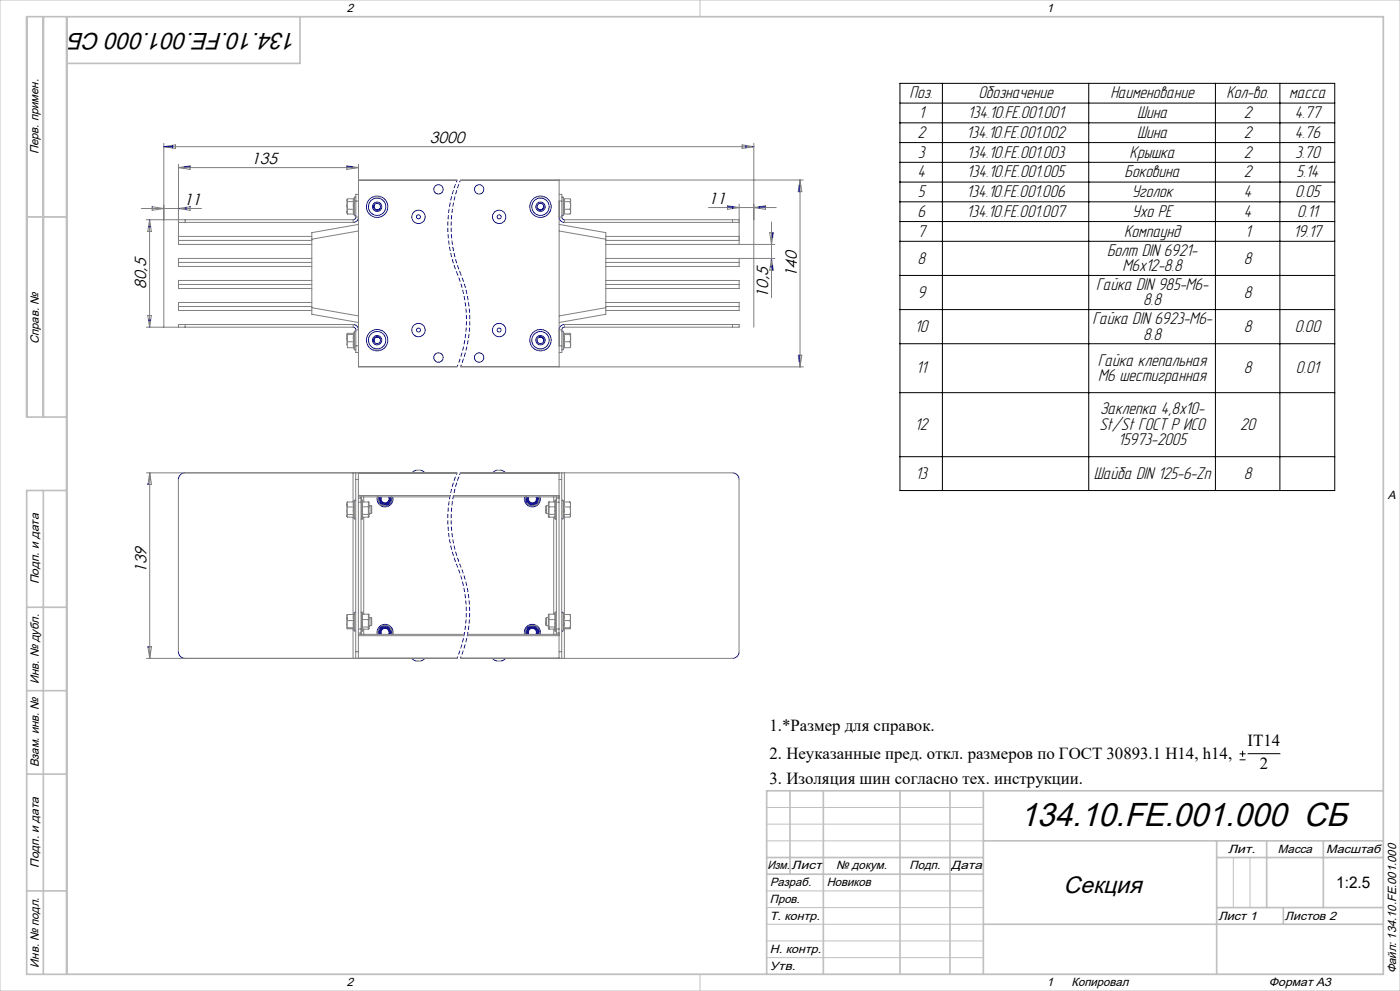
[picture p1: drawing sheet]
<svg xmlns="http://www.w3.org/2000/svg" width="420mm" height="297mm" viewBox="0 0 420 297" stroke-linecap="round" stroke-linejoin="round" font-family="sans-serif">
<g fill="none" stroke="#000" stroke-width=".3">
<path d="M270 25h130.4v122h-130.4zM270 36.8h130.4M270 30.9h130.4M282.7 25v122M326.6 25v122M364.6 25v122M384 25v122M270 42.7h130.4M270 48.6h130.4M270 54.6h130.4M270 60.5h130.4M270 66.4h130.4"/>
<path d="M270 72.3h130.4M270 82.6h130.4M270 92.8h130.4M270 103h130.4M270 117.7h130.4M270 136.9h130.4M371.9 227.7h1.8M371.9 225.9h1.8M372.8 225v1.8M374.3 225.9h9.8"/>
</g>
<g fill="none" stroke="#808080" stroke-width=".3">
<path d="M49.1 43v55.1M49.1 44l3.5-.6v1.1zM49.1 44h177M53.5 50.2l3.5-.5v1.1zM53.5 49.2v24.1h40M53.5 50.2h54M104 49.7l3.5 .5-3.5 .6zM104.2 59.7l-.1 4.2 .2 .2M106.1 59.6v.8M106.1 59.6h-1.8l-.2 .4 .2 .4M106.2 59.5l-.1 .1M107.5 49.2v60.8h29.6"/>
<path d="M107.5 54h29.6M107.5 58.3h-.8v6.8h.8M111.9 59h2.5M138.1 54h29.6M138.1 54h102.9M160.9 59h2.5M167.7 58.3h.8v6.8h-.8M167.7 54v56M169.1 59.5l.1 .1M169.2 59.6v.8M169.2 59.6h1.8l.2 .4-.2 .4M171.1 59.7l.1 4.2-.2 .2"/>
<path d="M222.6 43.4l3.5 .6-3.5 .5zM226.1 43v55.1M240 54l.5 3.5h-1zM240 54v56M42.4 62.5h18.1M43.9 65.9h62v.8h-52.4M44.9 65.9l.5 3.5h-1.1zM44.9 65.9v32.2M45.6 62l3.5 .5-3.5 .5zM53.5 62.5l3.5-.5v1zM53.5 70.9h40M53.5 78.7h40"/>
<path d="M53.5 72.1h40M55.5 65.9v.8M93.5 77.5h-40v2.4h40M104.3 60.4l-.2 1.2 .2 1.1M104.3 62.7l-.2 .7 .2 .7M104.3 62.7h1.8M104.3 60.4h1.8M104.3 64.1h1.8M106.1 62.7l.1 .1M106.1 60.4v2.3M106.1 62.7v1.4M106.2 62.8v1.5l-.1-.2"/>
<path d="M106.2 60.3v2.5M106.2 60.3l.1-1.1v5.4l-.1-.4M106.2 60.3l-.1 .1M106.7 60.3h.8M107.5 69.2l-14 2.5M107.5 67.3l-14 2.4v24.5l14 2.5M167.7 69.2l14 2.5M167.7 67.3l14 2.4v24.5l-14 2.5M167.7 60.3h.8M169.1 60.3l.1-.4-.2-.7v5.4l.1-.4M169.1 60.3v2.5M169.1 62.8v1.5l.1-.2"/>
<path d="M169.1 60.3l.1 .1M169.2 60.4v2.3M169.2 62.7l-.1 .1M169.2 62.7v1.4M169.2 62.7h1.8M169.2 60.4h1.8M169.2 64.1h1.8M171 60.4l.2 1.2-.2 1.1M171 62.7l.2 .7-.2 .7M181.7 70.9h40M181.7 78.7h40M181.7 72.1h40"/>
<path d="M212.5 62.2h20.4M218.2 61.7l3.5 .5-3.5 .5zM219.7 65.9v.8M221.7 77.5v2.4h-40M221.7 65.9h-52.4v.8h52.4M221.7 61.2v12.1M226.1 62.2l3.5-.5v1zM230.9 69.8h1.1l-.5 3.5zM231.5 77.5l.5 3.5h-1.1zM231.5 66.5v22.7M232.5 73.3h-50.8M232.5 77.5h-50.8"/>
<path d="M44.3 94.6h1.1l-.5 3.5zM53.5 98.1v-.8h52.4v.8h-62M53.5 85.3h40M53.5 91.9h40M55.5 97.3v.8M93.5 84.1h-40v2.4h40M93.5 90.7h-40v2.4h40M93.5 92.2l14 2.5M104.3 99.9l-.2 .2M104.3 99.9h1.8M104.3 99.9l-.2 .9M106.1 99.9v.4"/>
<path d="M106.1 99.9l.2-.5v5.4l-.2-.6M106.1 99.9h.1M106.1 99.9l.1 .3M107.5 98.9h-.8v6.8h.8M167.7 98.9h.8v6.8h-.8M169.2 99.9l-.1 .3M169.2 99.9l-.2-.5v5.4l.1-.5M169.2 99.9v.4M169.2 99.9h1.8l.2 .2M169.3 97.3h52.4v.8h-52.4zM181.7 84.1h40v2.4h-40M181.7 90.7h40v2.4h-40"/>
<path d="M181.7 92.2l-14 2.5M181.7 85.3h40M181.7 91.9h40M219.7 97.3v.8M104.1 100.1l.2 .2M104.1 100.1v3.2M104.1 103.3l.2 .9h1.8M104.1 100v.1M104.3 100.3l-.2 1 .2 1.1M104.3 102.4l-.2 .9M104.3 102.4h1.8M104.3 100.3h1.8"/>
<path d="M106.1 102.4h.1M106.1 100.3v2.1M106.1 102.4v1.8M106.2 102.4v1.9l-.1-.1M106.2 100.2v2.2M106.2 100.2l-.1 .1M106.7 103.7h.8M107.5 109.9h29.7M111.9 104.9h2.5M138.2 109.9h29.5M160.9 104.9h2.5M161.6 101.2l-.3 .3"/>
<path d="M167.7 103.7h.8M169.1 100.2v2.2M169.1 102.4v1.9M169.1 100.2l.1 .1M169.2 100.3v2.1M169.2 102.4h-.1M169.2 102.4v1.8M169.2 102.4h1.8M169.2 100.3h1.8M169.2 104.2h1.8M169.2 104.2l-.1 .1M171 100.3l.2 1-.2 1.1"/>
<path d="M171 102.4l.2 .9-.2 .9M171.2 100.1l-.2 .2M171.2 104l-.2 .2M171.2 100.1v4M171.2 104.1h.1M239.5 106.5h1l-.5 3.5zM241 110h-102.9M44.9 141.7l.6 3.5h-1.1zM44.9 141.7v55.6M53.5 143.7v51.6M104.3 150.4l-.2 .8 .2 .7M104.3 151.9l-.2 1.2 .2 1.1"/>
<path d="M104.3 154.2l-.2 .4 .2 .4h1.7M104.3 150.4h1.7M104.3 154.2h1.7M104.3 151.9h1.7M104.3 150.4l-.2 .3 .1 4.2M105.9 141.7v8.7M105.9 155v29.2M106 150.4l.2-.1v1.6M106 150.4v1.5M106 154.2l.2 .1M106 151.9v2.3M106 155l.2 .1"/>
<path d="M106 154.2v.8M106.2 150.4l.1-.4v5.4l-.2-.7 .1-.4M106.2 151.9v2.4M106.2 151.9h-.2M106.7 143.7h.8M106.7 141.7v55.6M107.5 141.7v55.6M107.5 149.3h.8M107.5 150.5h.8M107.5 141.8h29.6M107.5 148.5h27.5M107.5 148.9h27.5"/>
<path d="M108.3 149.9h.3v5.7h-.3M108.3 148.9v41.2M108.8 151.9h1.9M108.8 150.4h1.7M108.8 155h1.7M108.8 150v5.4M109.1 148.9v1.5M109.1 155v29.1M110.5 150.4v4.6M110.5 150.4l.2 .2v4.3l-.2 .1M110.7 151.5h.6M110.7 153.9h.6"/>
<path d="M110.7 154.1l-1.9 .1M111.3 151.5l.2 .2v2l-.2 .2M111.3 151.5v2.4M117.4 148.9l.4 1-1.5 1.8-2.3-.4-.8-2.2 .2-.2M124.9 140.9h1.2M136 148.9h31.7M136 148.5h31.7M137.1 141.7h-93.2M138.1 141.8h29.6M138.1 141.7h81.6M149.1 140.9h1.2M157.8 148.9l-.4 1 1.6 1.8 2.2-.4 .8-2.2-.2-.2"/>
<path d="M163.9 151.5h.6M163.9 153.9h.6M163.9 151.5l-.2 .2v2l.2 .2M163.9 151.5v2.4M164.5 154.1l2 .1M164.7 150.4v4.6M164.7 150.4l-.2 .2v4.3l.2 .1M164.7 150.4h1.8M164.7 155h1.8M166.1 148.9v1.5M166.1 155v29.1M166.5 150v5.4"/>
<path d="M166.5 151.9h-2M166.9 149.9h-.3v5.7h.3M166.9 149.3h.8M166.9 150.5h.8M166.9 148.9v41.2M167.7 141.7v55.6M167.7 143.7h.8M168.5 141.7v55.6M169 151.9v2.4M169 151.9h.2M169.1 150.4l-.2-.4v5.4l.1-1.1M169.2 150.4v1.5"/>
<path d="M169.2 151.9v2.3M169.2 154.2l-.2 .1M169.2 154.2v.8M169.2 155l-.1 .1M169.2 150.4l-.2-.1v1.6M169.2 150.4h1.8M169.2 154.2h1.8M169.2 151.9h1.8M169.3 141.7v8.7M169.3 155v29.2M171 151.9l.2 1.2-.2 1.1M171 150.4l.2 .8-.2 .7"/>
<path d="M171 154.2l.2 .4-.2 .4h-1.8M171 150.4l.2 .3-.1 4.2M221.7 143.7v51.6M43.9 197.3h93.2M44.4 193.8h1.1l-.6 3.5zM104.1 188.3l1.9 .2M104.3 184.2l-.2 .9 .2 .9M104.3 186l-.2 1.1 .2 1M104.3 188.1l-.2 .2M104.3 186h1.7M104.3 184.2h1.7M104.3 188.1h1.7"/>
<path d="M104.3 184.2l-.2 .1v4M105.9 188.5v8.8M106 184.2v1.8M106 188.1l.2 .1M106 186v2.1M106 188.5h.1M106 188.1v.4M106.1 188.4v.1M106.2 184v2M106.2 186v2.2M106.2 186h-.2M106.2 184l-.2 .2"/>
<path d="M106.2 188.2l-.1 .2M106.2 184l.1-.4v5.4l-.2-.6M106.7 195.3h.8M107.5 188.5h.8M107.5 189.7h.8M107.5 190.5h31.7M107.5 190.1h31.8M107.5 197.2h29.6M108.3 183.5h.3v5.7h-.3M108.8 185.7h1.9M108.8 184.1h1.7M108.8 188.6h1.7"/>
<path d="M108.8 183.6v5.4M109.1 188.6v1.5M110.5 184.1v4.5M110.5 184.1l.2 .1v4.2l-.2 .2M110.7 185.1h.6M110.7 187.5h.6M110.7 187.8l-1.9 .1M111.3 185.1l.2 .2v2l-.2 .2M111.3 185.1v2.4M113.6 190.1l-.4-.6 1.2-2h2.3l1.1 2-.3 .6M124.9 198.1h1.2M138.1 197.3h81.6"/>
<path d="M138.1 197.2h29.6M140.2 190.5h27.5M140.3 190.1h27.4M149.1 198.1h1.2M157.7 190.1l-.3-.6 1.1-2h2.3l1.2 2-.3 .6M163.9 185.1h.6M163.9 187.5h.6M163.9 185.1l-.2 .2v2l.2 .2M163.9 185.1v2.4M164.5 187.8l2 .1M164.7 184.1v4.5M164.7 184.1h1.8"/>
<path d="M164.7 184.1l-.2 .1v4.2l.2 .2M164.7 188.6h1.8M166.1 188.6v1.5M166.5 183.6v5.4M166.5 185.7h-2M166.9 183.5h-.3v5.7h.3M166.9 188.5h.8M166.9 189.7h.8M167.7 195.3h.8M169 186v2.2M169 186h.2M169 188.2l.1 .2"/>
<path d="M169.1 184.2l-.2-.6v5.4l.2-.5M169.2 184.2v1.8M169.2 186v2.1M169.2 188.1l-.2 .1M169.2 188.1v.4M169.2 188.5h-.1M169.2 184.2l-.2-.2v2M169.2 186h1.8M169.2 184.2h1.8M169.2 188.1h1.8M169.3 188.5v8.8M171 186l.2 1.1-.2 1"/>
<path d="M171 184.2l.2 .1v4M171 184.2l.2 .9-.2 .9M171 188.1l.2 .2M171.2 188.3l-2 .2"/>
</g>
<path d="M137.1 141.7a36.1 36.1 0 0 0 0 27.8M138.1 141.7a36.1 36.1 0 0 0 0 27.8M137.1 197.3a36.1 36.1 0 0 0 0-27.8M138.1 197.3a36.1 36.1 0 0 0 0-27.8" fill="none" stroke="#00f" stroke-width=".3" stroke-dasharray="1.3 .6" stroke-dashoffset=".7" stroke-linecap="butt"/>
<path d="M137.1 54a36.4 36.4 0 0 0 0 28M138.1 54a36.4 36.4 0 0 0 0 28M137.1 110a36.4 36.4 0 0 0 0-28M138.1 110a36.4 36.4 0 0 0 0-28" fill="none" stroke="#00f" stroke-width=".3" stroke-dasharray="1.3 .6" stroke-dashoffset=".6" stroke-linecap="butt"/>
<g fill="none" stroke="#00f" stroke-width=".3">
<path d="M49.1 44h2.7M51.8 43.6v.8M55.3 50h1.7M55.8 49.9v.1M104 50h1.8M106.3 59.2l.3-.2 .1 .2M169 59.2l-.3-.2-.2 .2M223.8 43.6v.7M225.8 43.9v.1M239.8 55.5v2M44.6 68h.6M44.9 66h.1"/>
<path d="M45.6 62h.1M53.8 62.5h.1M55.8 62.1v.7M57 62h.1M106.7 64.5l-.2 .2-.2-.1M106.7 65.1l-.1 .5-.7 .3M107.5 65.1l-.4 1.1-1.2 .5M112.3 61.4a1 1 0 0 0 .4 1.3 1 1 0 0 0 1.3-.3M163 61.4a1 1 0 0 1-.4 1.3 1 1 0 0 1-1.3-.3M167.7 65.1l.5 1.1 1.1 .5M168.5 64.5l.3 .2 .2-.1M168.5 65.1l.2 .5 .6 .3"/>
<path d="M218.2 62h1.9M219.8 61.9v.6M229.6 62h-1.9l.1 .5M231.1 80h.7M231.4 78h.1M231.8 69.8v1.4M231.8 79.5v1.5M231.8 70h.2M44.6 96h.6M44.9 98h.1M105.9 97.3l1.2 .4 .4 1.2M105.9 98.1l.7 .2 .1 .6"/>
<path d="M106.3 99.4l.3-.2 .1 .2M169 99.4l-.3-.2-.2 .2M169.3 98.1l-.5 .1-.3 .7M169.3 97.3l-1.1 .4-.5 1.2M106.7 104.7l-.1 .2-.3-.1M114 101.5a1 1 0 0 0-1.3-.3 1 1 0 0 0-.4 1.3M161.6 101.2a1 1 0 0 1 1.2 .1 1 1 0 0 1 .2 1.2M168.5 104.7l.2 .2 .3-.1M239.8 106.5v1.9M44.4 144.9v.3M55.5 141.7l-1.3 .5-.5 .7-.2 .8M106.3 150l.3-.1 .1 .2"/>
<path d="M106.7 155.3l-.2 .3-.2-.2M108.6 149.9l.2 .1M108.8 155.4l-.2 .2M113.2 148.9a2.4 2.4 0 0 0 2.3 3 2.4 2.4 0 0 0 2.3-3M113.6 148.9a2 2 0 0 0 1.9 2.6 2 2 0 0 0 1.9-2.6M113.9 148.9a1.68 1.68 0 0 0 1.6 2.3 1.68 1.68 0 0 0 1.6-2.3M114.2 148.9a1.43 1.43 0 0 0 1.3 2 1.43 1.43 0 0 0 1.3-2M114.5 148.9a1.2 1.2 0 0 0 1 1.8 1.2 1.2 0 0 0 1.1-1.8M124.9 140.9l-1.4 .8M126.1 140.9l1.4 .8M149.1 140.9l-1.4 .8M150.3 140.9l1.4 .8"/>
<path d="M157.4 148.9a2.4 2.4 0 0 0 2.3 3 2.4 2.4 0 0 0 2.3-3M157.8 148.9a2 2 0 0 0 1.9 2.6 2 2 0 0 0 1.9-2.6M158.1 148.9a1.68 1.68 0 0 0 1.6 2.3 1.68 1.68 0 0 0 1.6-2.3M158.4 148.9a1.43 1.43 0 0 0 1.3 2 1.43 1.43 0 0 0 1.3-2M158.7 148.9a1.2 1.2 0 0 0 1 1.8 1.2 1.2 0 0 0 1.1-1.8M166.5 155.4l.1 .2M166.6 149.9l-.1 .1M168.5 155.3l.2 .3 .2-.2M168.9 150l-.2-.1-.2 .2M219.7 141.7l1.4 .5 .4 .7 .2 .8M44.4 193.8v.3M53.5 195.3l.5 1.4 .7 .4 .8 .2"/>
<path d="M106.3 183.6l.2-.1 .2 .2M106.7 188.9l-.2 .3-.2-.2M108.6 183.5l.2 .1M108.8 189l-.2 .2M113.2 190.1a2.4 2.4 0 0 1 2.3-3 2.4 2.4 0 0 1 2.3 3M113.6 190.1a2 2 0 0 1 1.9-2.6 2 2 0 0 1 1.9 2.6M113.9 190.1a1.68 1.68 0 0 1 1.6-2.3 1.68 1.68 0 0 1 1.6 2.3M114.2 190.1a1.43 1.43 0 0 1 1.3-2 1.43 1.43 0 0 1 1.3 2M114.5 190.1a1.2 1.2 0 0 1 1-1.8 1.2 1.2 0 0 1 1.1 1.8M123.5 197.3l1.4 .8M127.5 197.3l-1.4 .8M147.7 197.3l1.4 .8"/>
<path d="M151.7 197.3l-1.4 .8M157.4 190.1a2.4 2.4 0 0 1 2.3-3 2.4 2.4 0 0 1 2.3 3M157.8 190.1a2 2 0 0 1 1.9-2.6 2 2 0 0 1 1.9 2.6M158.1 190.1a1.68 1.68 0 0 1 1.6-2.3 1.68 1.68 0 0 1 1.6 2.3M158.4 190.1a1.43 1.43 0 0 1 1.3-2 1.43 1.43 0 0 1 1.3 2M158.7 190.1a1.2 1.2 0 0 1 1-1.8 1.2 1.2 0 0 1 1.1 1.8M166.5 189l.1 .2M166.6 183.5l-.1 .1M168.5 188.9l.2 .3 .2-.2M168.9 183.6l-.2-.1-.2 .2M221.7 195.3l-.2 .8-.4 .7-1.4 .5"/>
<circle cx="131.5" cy="56.8" r="1.4"/>
<circle cx="143.7" cy="56.8" r="1.4"/>
<circle cx="113.1" cy="62" r="1.4"/>
<circle cx="113.1" cy="62" r="2.6"/>
<circle cx="113.1" cy="62" r="1"/>
<circle cx="113.1" cy="62" r="3.2"/>
<circle cx="125.5" cy="65" r=".6"/>
<circle cx="125.5" cy="65" r="2"/>
<circle cx="149.7" cy="65" r="2"/>
<circle cx="149.7" cy="65" r=".6"/>
<circle cx="162.1" cy="62" r="1.4"/>
<circle cx="162.1" cy="62" r="1"/>
<circle cx="162.1" cy="62" r="2.6"/>
<circle cx="162.1" cy="62" r="3.2"/>
<circle cx="125.5" cy="98.9" r=".6"/>
<circle cx="125.5" cy="98.9" r="2"/>
<circle cx="149.7" cy="98.9" r="2"/>
<circle cx="149.7" cy="98.9" r=".6"/>
<circle cx="113.1" cy="102" r="1.4"/>
<circle cx="113.1" cy="102" r="3.2"/>
<circle cx="113.1" cy="102" r="2.6"/>
<circle cx="113.1" cy="102" r="1"/>
<circle cx="131.5" cy="107.2" r="1.4"/>
<circle cx="143.7" cy="107.2" r="1.4"/>
<circle cx="162.1" cy="102" r="1.4"/>
<circle cx="162.1" cy="102" r="1"/>
<circle cx="162.1" cy="102" r="3.2"/>
<circle cx="162.1" cy="102" r="2.6"/>
</g>
<g fill="none" stroke="#c0c0c0" stroke-width=".3">
<path d="M0 0h420v297h-420zM20 5h395v287h-395zM210 0v5M217.5 5h.1M8 65h12M20 148.5h.1M415 148.5h.1M230 242h65M230 247h65M230 252h65M370 257v15M375 257v15"/>
<path d="M230 267h65M230 272h65M230 277h65M210 292v5M217.5 292h.1M230 282h65M230 287h65"/>
</g>
<g fill="none" stroke="#c0c0c0" stroke-width=".5">
<path d="M13 5v120M20 5v287M90 5v14h-70M8 65h12M20 125h-12v-120h407v287h-407v-145h12M13 147v145M8 182h12M8 207h12M8 232h12M237 237v25M247 237v55M270 237v55"/>
<path d="M285 237v55M295 237v55M415 237h-185v55M230 257h65M295 252h120M365 252v40M365 257h50M380 252v20M397 252v20M8 267h12M230 262h65M295 277h120"/>
<path d="M365 272h50M385 272v5"/>
</g>
<text font-size="10" x="306" y="247.6">134.10.FE.001.000 СБ</text>
<g font-size="7.1">
<text x="89.1" y="9.8" transform="rotate(-180 89.1 9.8)">134.10.FE.001.000 СБ</text>
<text x="319.1" y="267.8">Секция</text>
</g>
<g font-size="5.3">
<text x="272.9" y="29.5">Поз.</text>
<text x="293.5" y="29.5">Обозначение</text>
<text x="333.1" y="29.5">Наименование</text>
<text x="367.9" y="29.5">Кол-во.</text>
<text x="386.8" y="29.5">масса</text>
<text x="275.6" y="35.4">1</text>
<text x="290.3" y="35.4">134.10.FE.001.001</text>
<text x="341.1" y="35.4">Шина</text>
<text x="373.2" y="35.4">2</text>
<text x="388.4" y="35.4">4.77</text>
<text x="275.2" y="41.3">2</text>
<text x="289.9" y="41.3">134.10.FE.001.002</text>
<text x="341.1" y="41.3">Шина</text>
<text x="373.2" y="41.3">2</text>
<text x="388.4" y="41.3">4.76</text>
<text x="275.4" y="47.3">3</text>
<text x="290.1" y="47.3">134.10.FE.001.003</text>
<text x="338.9" y="47.3">Крышка</text>
<text x="373.2" y="47.3">2</text>
<text x="388.5" y="47.3">3.70</text>
<text x="275.2" y="53.2">4</text>
<text x="290.1" y="53.2">134.10.FE.001.005</text>
<text x="337.4" y="53.2">Боковина</text>
<text x="373.2" y="53.2">2</text>
<text x="388.9" y="53.2">5.14</text>
<text x="275.4" y="59.1">5</text>
<text x="289.9" y="59.1">134.10.FE.001.006</text>
<text x="339.5" y="59.1">Уголок</text>
<text x="373.2" y="59.1">4</text>
<text x="388.5" y="59.1">0.05</text>
<text x="275.2" y="65">6</text>
<text x="289.9" y="65">134.10.FE.001.007</text>
<text x="339.7" y="65">Ухо PE</text>
<text x="373.2" y="65">4</text>
<text x="389.2" y="65">0.11</text>
<text x="275.2" y="70.9">7</text>
<text x="337.3" y="70.9">Компаунд</text>
<text x="373.5" y="70.9">1</text>
<text x="388" y="70.9">19.17</text>
<text x="332.1" y="76.7">Болт DIN 6921-</text>
<text x="275.2" y="79">8</text>
<text x="336.7" y="81.3">M6x12-8.8</text>
<text x="373.2" y="79">8</text>
<text x="275.2" y="89.2">9</text>
<text x="328.8" y="86.9">Гайка DIN 985-M6-</text>
<text x="373.2" y="89.2">8</text>
<text x="343" y="91.5">8.8</text>
<text x="274.5" y="99.5">10</text>
<text x="327.7" y="97.1">Гайка DIN 6923-M6-</text>
<text x="343" y="101.8">8.8</text>
<text x="373.2" y="99.5">8</text>
<text x="388.4" y="99.5">0.00</text>
<text x="274.8" y="111.9">11</text>
<text x="329.4" y="109.6">Гайка клепальная</text>
<text x="373.2" y="111.9">8</text>
<text x="388.8" y="111.9">0.01</text>
<text x="329.4" y="114.2">М6 шестигранная</text>
<text x="330.1" y="124.2">Заклепка 4,8х10-</text>
<text x="274.5" y="128.8">12</text>
<text x="329.8" y="128.8">St/St ГОСТ Р ИСО</text>
<text x="372" y="128.8">20</text>
<text x="335.4" y="133.4">15973-2005</text>
<text x="274.6" y="143.5">13</text>
<text x="328.1" y="143.5">Шайба DIN 125-6-Zn</text>
<text x="373.2" y="143.5">8</text>
</g>
<g font-size="5">
<text x="230.9" y="219">1.*Размер для справок.</text>
<text x="230.9" y="227.5">2. Неуказанные пред. откл. размеров по ГОСТ 30893.1 Н14, h14,</text>
<text x="374.3" y="223.6">IT14</text>
<text x="377.9" y="230.4">2</text>
<text x="230.9" y="235">3. Изоляция шин согласно тех. инструкции.</text>
</g>
<g font-size="4.8">
<text x="129" y="43">3000</text>
<text x="75.4" y="49.2">135</text>
<text x="55.1" y="61.5">11</text>
<text x="212.5" y="61.2">11</text>
<text x="239" y="83.1" transform="rotate(-90 239 83.1)">140</text>
<text x="43.9" y="86.6" transform="rotate(-90 43.9 86.6)">80,5</text>
<text x="230.5" y="89.2" transform="rotate(-90 230.5 89.2)">10,5</text>
<text x="43.9" y="171.7" transform="rotate(-90 43.9 171.7)">139</text>
<text x="400.9" y="266.1">1:2.5</text>
</g>
<g font-size="3.6" fill="#010000">
<text x="104" y="3.6">2</text>
<text x="314" y="3.6">1</text>
<text x="416.4" y="149.6">A</text>
<text x="104" y="295.6">2</text>
<text x="314" y="295.6">1</text>
</g>
<g font-size="3.6">
<text x="11.6" y="46.3" transform="rotate(-90 11.6 46.3)">Перв. примен.</text>
<text x="11.6" y="103.2" transform="rotate(-90 11.6 103.2)">Справ. №</text>
<text x="11.6" y="175.1" transform="rotate(-90 11.6 175.1)">Подп. и дата</text>
<text x="11.6" y="205" transform="rotate(-90 11.6 205)">Инв. № дубл.</text>
<text x="11.6" y="230" transform="rotate(-90 11.6 230)">Взам. инв. №</text>
<text x="368.4" y="255.6">Лит.</text>
<text x="383.4" y="255.6">Масса</text>
<text x="397.8" y="255.6">Масштаб</text>
<text x="11.6" y="260.1" transform="rotate(-90 11.6 260.1)">Подп. и дата</text>
<text x="230.2" y="260.6">Изм.</text>
<text x="237.5" y="260.6">Лист</text>
<text x="250.9" y="260.6">№ докум.</text>
<text x="272.9" y="260.6">Подп.</text>
<text x="285.4" y="260.6">Дата</text>
<text x="231" y="265.6">Разраб.</text>
<text x="248" y="265.6">Новиков</text>
<text x="231" y="275.6">Т. контр.</text>
<text x="231" y="270.6">Пров.</text>
<text x="365.5" y="275.6">Лист 1</text>
<text x="385.5" y="275.6">Листов 2</text>
<text x="231" y="285.6">Н. контр.</text>
<text x="11.6" y="290" transform="rotate(-90 11.6 290)">Инв. № подл.</text>
<text x="231" y="290.6">Утв.</text>
<text x="418.9" y="291.7" transform="rotate(-90 418.9 291.7)">Файл: 134.10.FE.001.000</text>
<text x="321.5" y="295.6">Копировал</text>
<text x="380.7" y="295.6">Формат А3</text>
</g>
</svg>
